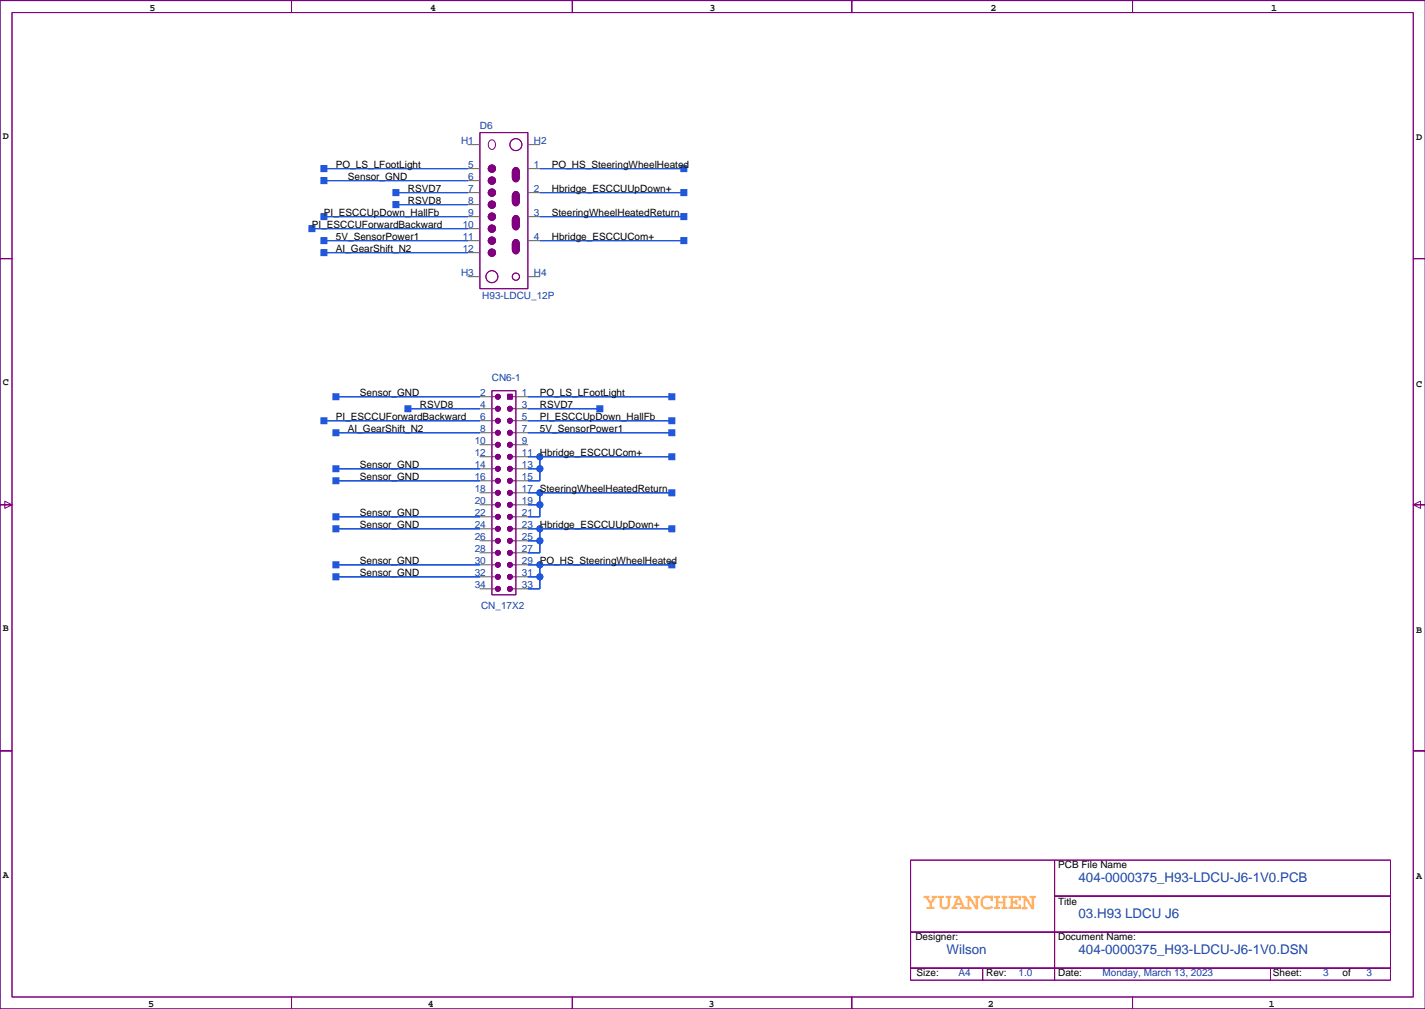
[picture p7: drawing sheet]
<svg xmlns="http://www.w3.org/2000/svg" width="302mm" height="213mm" viewBox="0 0 302 213" stroke-linecap="round" stroke-linejoin="round" font-family="sans-serif">
<path d="M301.7 .1h-301.7v213.3h301.7" fill="none" stroke="#000080" stroke-width=".21"/>
<g fill="none" stroke="#800080" stroke-width=".21">
<path d="M2.5 2.7h296.6v208.2h-296.6zM301.7 .1h-62v2.6v-2.6h-59.4v2.6v-2.6h-59.2v2.6v-2.6h-59.4v2.6v-2.6h-61.7v54.6h2.5h-2.5v52.1h2.5l-1.5 .7v-1.5l1.5 .8h-2.5v52h2.5h-2.5v54.6h61.7v-2.5v2.5h59.4v-2.5v2.5h59.2v-2.5v2.5h59.4v-2.5v2.5h62M101.6 28.1h10.1v33h-10.1zM103.6 29.8a.8 .8 0 0 1 1 0 .8 .8 0 0 1 .3 1 .78 .78 0 0 1-.9 .8 .78 .78 0 0 1-.6-1zM108.7 36.7a.8 .8 0 0 1 1 0 .8 .8 0 0 1 .2 .9 .78 .78 0 0 1-.8 .9 .78 .78 0 0 1-.7-1.1zM108.7 35.7a.8 .8 0 0 1 1-.1 .8 .8 0 0 1 .2 1 .78 .78 0 0 1-.8 .8 .78 .78 0 0 1-.7-1zM108.7 36.2a.8 .8 0 0 1 1-.1 .8 .8 0 0 1 .2 1 .78 .78 0 0 1-.8 .9 .78 .78 0 0 1-.7-1.1zM108.7 41.2a.8 .8 0 0 1 1 0 .8 .8 0 0 1 .2 1 .78 .78 0 0 1-.8 .8 .78 .78 0 0 1-.7-1zM108.7 51.9a.8 .8 0 0 1 1 0 .8 .8 0 0 1 .2 1 .78 .78 0 0 1-.8 .8 .78 .78 0 0 1-.7-1zM108.7 40.7a.8 .8 0 0 1 1 0 .8 .8 0 0 1 .2 1 .78 .78 0 0 1-.8 .8 .78 .78 0 0 1-.7-1zM108.7 50.9a.8 .8 0 0 1 1 0 .8 .8 0 0 1 .2 .9 .78 .78 0 0 1-.8 .9 .78 .78 0 0 1-.7-1zM108.7 45.8a.8 .8 0 0 1 1 0 .8 .8 0 0 1 .2 1 .78 .78 0 0 1-.8 .8 .78 .78 0 0 1-.7-1z"/>
<path d="M108.7 46.3a.8 .8 0 0 1 1 0 .8 .8 0 0 1 .2 1 .78 .78 0 0 1-.8 .8 .78 .78 0 0 1-.7-1zM108.7 46.8a.8 .8 0 0 1 1 0 .8 .8 0 0 1 .2 1 .78 .78 0 0 1-.8 .8 .78 .78 0 0 1-.7-1zM108.7 41.7a.8 .8 0 0 1 1 0 .8 .8 0 0 1 .2 1 .78 .78 0 0 1-.8 .8 .78 .78 0 0 1-.7-1zM108.7 51.4a.8 .8 0 0 1 1 0 .8 .8 0 0 1 .2 1 .78 .78 0 0 1-.8 .8 .78 .78 0 0 1-.7-1zM301.7 54.7h-2.6h2.6M104.1 82.7h5.1v43.1h-5.1zM104.1 83.9h.8M104.1 86.5h.8M104.1 89h.8M104.1 91.5h.8M104.1 94.1h.8M104.1 96.6h.8"/>
<path d="M104.1 99.2h.8M107.4 83.4h1v1h-1zM108.4 83.9h.8M108.4 86.5h.8M108.4 89h.8M108.4 91.5h.8M108.4 94.1h.8M108.4 96.6h.8M108.4 99.2h.8M104.1 119.5h.8M104.1 116.9h.8M104.1 114.4h.8"/>
<path d="M104.1 111.9h.8M104.1 109.3h.8M104.1 101.7h.8M104.1 104.2h.8M104.1 106.8h.8M108.4 119.5h.8M108.4 116.9h.8M108.4 114.4h.8M108.4 111.9h.8M108.4 109.3h.8M108.4 101.7h.8M108.4 104.2h.8"/>
<path d="M108.4 106.8h.8M299.1 106.8l1.6-.8v1.5l-1.6-.7h2.6zM104.1 124.6h.8M104.1 122h.8M108.4 124.6h.8M108.4 122h.8M301.7 158.8h-2.6h2.6M192.7 181.9h30.5v15.3h-30.5zM192.7 197.2h30.5v7.6h-30.5zM223.2 189.6h71.1v7.6h-71.1zM223.2 197.2h71.1v7.6h-71.1zM223.2 181.9h71.1v7.7h-71.1z"/>
<path d="M192.7 204.8h15.3v2.5h-15.3zM208 204.8h15.2v2.5h-15.2zM223.2 204.8h45.7v2.5h-45.7zM268.9 204.8h25.4v2.5h-25.4z"/>
<circle cx="104.1" cy="35.7" r=".76"/>
<circle cx="104.1" cy="38.2" r=".76"/>
<circle cx="109.2" cy="30.6" r="1.27"/>
<circle cx="104.1" cy="40.7" r=".76"/>
<circle cx="104.1" cy="43.3" r=".76"/>
<circle cx="104.1" cy="50.9" r=".76"/>
<circle cx="104.1" cy="48.4" r=".76"/>
<circle cx="104.1" cy="45.8" r=".76"/>
<circle cx="104.1" cy="53.4" r=".76"/>
<circle cx="104.1" cy="58.5" r="1.27"/>
<circle cx="109.2" cy="58.5" r=".76"/>
<circle cx="105.4" cy="86.5" r=".51"/>
<circle cx="105.4" cy="94.1" r=".51"/>
<circle cx="105.4" cy="83.9" r=".51"/>
<circle cx="105.4" cy="89" r=".51"/>
<circle cx="105.4" cy="96.6" r=".51"/>
<circle cx="105.4" cy="99.2" r=".51"/>
<circle cx="105.4" cy="91.5" r=".51"/>
<circle cx="107.9" cy="86.5" r=".51"/>
<circle cx="107.9" cy="94.1" r=".51"/>
<circle cx="107.9" cy="96.6" r=".51"/>
<circle cx="107.9" cy="99.2" r=".51"/>
<circle cx="107.9" cy="89" r=".51"/>
<circle cx="107.9" cy="91.5" r=".51"/>
<circle cx="105.4" cy="106.8" r=".51"/>
<circle cx="105.4" cy="114.4" r=".51"/>
<circle cx="105.4" cy="101.7" r=".51"/>
<circle cx="105.4" cy="104.2" r=".51"/>
<circle cx="105.4" cy="109.3" r=".51"/>
<circle cx="105.4" cy="116.9" r=".51"/>
<circle cx="105.4" cy="111.9" r=".51"/>
<circle cx="105.4" cy="119.5" r=".51"/>
<circle cx="107.9" cy="114.4" r=".51"/>
<circle cx="107.9" cy="101.7" r=".51"/>
<circle cx="107.9" cy="106.8" r=".51"/>
<circle cx="107.9" cy="104.2" r=".51"/>
<circle cx="107.9" cy="109.3" r=".51"/>
<circle cx="107.9" cy="116.9" r=".51"/>
<circle cx="107.9" cy="111.9" r=".51"/>
<circle cx="107.9" cy="119.5" r=".51"/>
<circle cx="105.4" cy="122" r=".51"/>
<circle cx="105.4" cy="124.6" r=".51"/>
<circle cx="107.9" cy="122" r=".51"/>
<circle cx="107.9" cy="124.6" r=".51"/>
</g>
<g fill="#800080" stroke="#800080" stroke-width=".21">
<path d="M107.4 83.4h1v1h-1z" fill-rule="evenodd"/>
<path d="M108.7 36.7a.8 .8 0 0 1 1 0 .8 .8 0 0 1 .2 .9 .78 .78 0 0 1-.8 .9 .78 .78 0 0 1-.7-1.1z" fill-rule="evenodd"/>
<path d="M108.7 41.2a.8 .8 0 0 1 1 0 .8 .8 0 0 1 .2 1 .78 .78 0 0 1-.8 .8 .78 .78 0 0 1-.7-1z" fill-rule="evenodd"/>
<path d="M108.7 51.9a.8 .8 0 0 1 1 0 .8 .8 0 0 1 .2 1 .78 .78 0 0 1-.8 .8 .78 .78 0 0 1-.7-1z" fill-rule="evenodd"/>
<path d="M108.7 40.7a.8 .8 0 0 1 1 0 .8 .8 0 0 1 .2 1 .78 .78 0 0 1-.8 .8 .78 .78 0 0 1-.7-1z" fill-rule="evenodd"/>
<path d="M108.7 35.7a.8 .8 0 0 1 1-.1 .8 .8 0 0 1 .2 1 .78 .78 0 0 1-.8 .8 .78 .78 0 0 1-.7-1z" fill-rule="evenodd"/>
<path d="M108.7 50.9a.8 .8 0 0 1 1 0 .8 .8 0 0 1 .2 .9 .78 .78 0 0 1-.8 .9 .78 .78 0 0 1-.7-1z" fill-rule="evenodd"/>
<path d="M108.7 36.2a.8 .8 0 0 1 1-.1 .8 .8 0 0 1 .2 1 .78 .78 0 0 1-.8 .9 .78 .78 0 0 1-.7-1.1z" fill-rule="evenodd"/>
<path d="M108.7 45.8a.8 .8 0 0 1 1 0 .8 .8 0 0 1 .2 1 .78 .78 0 0 1-.8 .8 .78 .78 0 0 1-.7-1z" fill-rule="evenodd"/>
<path d="M108.7 46.3a.8 .8 0 0 1 1 0 .8 .8 0 0 1 .2 1 .78 .78 0 0 1-.8 .8 .78 .78 0 0 1-.7-1z" fill-rule="evenodd"/>
<path d="M108.7 46.8a.8 .8 0 0 1 1 0 .8 .8 0 0 1 .2 1 .78 .78 0 0 1-.8 .8 .78 .78 0 0 1-.7-1z" fill-rule="evenodd"/>
<path d="M108.7 41.7a.8 .8 0 0 1 1 0 .8 .8 0 0 1 .2 1 .78 .78 0 0 1-.8 .8 .78 .78 0 0 1-.7-1z" fill-rule="evenodd"/>
<path d="M108.7 51.4a.8 .8 0 0 1 1 0 .8 .8 0 0 1 .2 1 .78 .78 0 0 1-.8 .8 .78 .78 0 0 1-.7-1z" fill-rule="evenodd"/>
<circle cx="105.4" cy="111.9" r=".51"/>
<circle cx="105.4" cy="119.5" r=".51"/>
<circle cx="105.4" cy="124.6" r=".51"/>
<circle cx="105.4" cy="114.4" r=".51"/>
<circle cx="105.4" cy="109.3" r=".51"/>
<circle cx="105.4" cy="116.9" r=".51"/>
<circle cx="105.4" cy="122" r=".51"/>
<circle cx="107.9" cy="111.9" r=".51"/>
<circle cx="107.9" cy="119.5" r=".51"/>
<circle cx="107.9" cy="124.6" r=".51"/>
<circle cx="107.9" cy="114.4" r=".51"/>
<circle cx="107.9" cy="109.3" r=".51"/>
<circle cx="107.9" cy="116.9" r=".51"/>
<circle cx="107.9" cy="122" r=".51"/>
<circle cx="105.4" cy="83.9" r=".51"/>
<circle cx="105.4" cy="99.2" r=".51"/>
<circle cx="105.4" cy="91.5" r=".51"/>
<circle cx="105.4" cy="101.7" r=".51"/>
<circle cx="105.4" cy="89" r=".51"/>
<circle cx="105.4" cy="94.1" r=".51"/>
<circle cx="105.4" cy="96.6" r=".51"/>
<circle cx="105.4" cy="106.8" r=".51"/>
<circle cx="105.4" cy="86.5" r=".51"/>
<circle cx="105.4" cy="104.2" r=".51"/>
<circle cx="107.9" cy="99.2" r=".51"/>
<circle cx="107.9" cy="91.5" r=".51"/>
<circle cx="107.9" cy="101.7" r=".51"/>
<circle cx="107.9" cy="89" r=".51"/>
<circle cx="107.9" cy="94.1" r=".51"/>
<circle cx="107.9" cy="96.6" r=".51"/>
<circle cx="107.9" cy="106.8" r=".51"/>
<circle cx="107.9" cy="86.5" r=".51"/>
<circle cx="107.9" cy="104.2" r=".51"/>
<circle cx="104.1" cy="40.7" r=".76"/>
<circle cx="104.1" cy="48.4" r=".76"/>
<circle cx="104.1" cy="43.3" r=".76"/>
<circle cx="104.1" cy="50.9" r=".76"/>
<circle cx="104.1" cy="38.2" r=".76"/>
<circle cx="104.1" cy="35.7" r=".76"/>
<circle cx="104.1" cy="45.8" r=".76"/>
<circle cx="104.1" cy="53.4" r=".76"/>
</g>
<g fill="none" stroke="#606060" stroke-width=".21">
<path d="M99 35.7h2.6M99 30.6h2.6M99 38.2h2.6M111.7 35.7h2.6M111.7 30.6h2.6M99 40.8h2.6M99 45.8h2.6M99 50.9h2.6M99 58.5h2.6M99 43.3h2.6M99 48.4h2.6M99 53.4h2.6"/>
<path d="M111.7 40.8h2.6M111.7 45.8h2.6M111.7 50.9h2.6M111.7 58.5h2.6M101.6 83.9h2.5M101.6 86.5h2.5M101.6 89h2.5M101.6 91.5h2.5M101.6 94.1h2.5M101.6 96.6h2.5M101.6 99.2h2.5M109.2 83.9h2.5"/>
<path d="M109.2 86.5h2.5M109.2 89h2.5M109.2 91.5h2.5M109.2 94.1h2.5M109.2 96.6h2.5M109.2 99.2h2.5M101.6 101.7h2.5M101.6 104.2h2.5M101.6 106.8h2.5M101.6 109.3h2.5M101.6 111.9h2.5M101.6 114.4h2.5"/>
<path d="M101.6 116.9h2.5M101.6 119.5h2.5M109.2 101.7h2.5M109.2 104.2h2.5M109.2 106.8h2.5M109.2 109.3h2.5M109.2 111.9h2.5M109.2 114.4h2.5M109.2 116.9h2.5M109.2 119.5h2.5M101.6 122h2.5M101.6 124.6h2.5"/>
<path d="M109.2 122h2.5M109.2 124.6h2.5"/>
</g>
<g fill="#2058dd" stroke="#2058dd" stroke-width=".21">
<path d="M114.3 119.5h27.9z" fill-rule="evenodd"/>
<path d="M111.7 124.6h2.6z" fill-rule="evenodd"/>
<path d="M114.3 122v2.6z" fill-rule="evenodd"/>
<path d="M111.7 122h2.6z" fill-rule="evenodd"/>
<path d="M114.3 119.5v2.5z" fill-rule="evenodd"/>
<path d="M111.7 119.5h2.6z" fill-rule="evenodd"/>
<path d="M141.6 118.8h1.2v1.3h-1.2z" fill-rule="evenodd"/>
<path d="M114.3 35.7h30.4z" fill-rule="evenodd"/>
<path d="M144.1 35h1.3v1.3h-1.3z" fill-rule="evenodd"/>
<path d="M66 48.4h33z" fill-rule="evenodd"/>
<path d="M65.4 47.7h1.3v1.3h-1.3z" fill-rule="evenodd"/>
<path d="M68.6 89h33z" fill-rule="evenodd"/>
<path d="M67.9 88.4h1.3v1.2h-1.3z" fill-rule="evenodd"/>
<path d="M68.6 35.7h30.4z" fill-rule="evenodd"/>
<path d="M67.9 35h1.3v1.3h-1.3z" fill-rule="evenodd"/>
<path d="M111.7 83.9h30.5z" fill-rule="evenodd"/>
<path d="M141.6 83.3h1.2v1.3h-1.2z" fill-rule="evenodd"/>
<path d="M68.6 50.9h30.4z" fill-rule="evenodd"/>
<path d="M67.9 50.3h1.3v1.2h-1.3z" fill-rule="evenodd"/>
<path d="M111.7 91.5h30.5z" fill-rule="evenodd"/>
<path d="M141.6 90.9h1.2v1.3h-1.2z" fill-rule="evenodd"/>
<path d="M114.3 96.6h27.9z" fill-rule="evenodd"/>
<path d="M111.7 101.7h2.6z" fill-rule="evenodd"/>
<path d="M114.3 99.2v2.5z" fill-rule="evenodd"/>
<path d="M111.7 99.2h2.6z" fill-rule="evenodd"/>
<path d="M114.3 96.6v2.6z" fill-rule="evenodd"/>
<path d="M111.7 96.6h2.6z" fill-rule="evenodd"/>
<path d="M141.6 96h1.2v1.3h-1.2z" fill-rule="evenodd"/>
<path d="M114.3 50.9h30.4z" fill-rule="evenodd"/>
<path d="M144.1 50.3h1.3v1.2h-1.3z" fill-rule="evenodd"/>
<path d="M68.6 45.8h30.4z" fill-rule="evenodd"/>
<path d="M67.9 45.2h1.3v1.3h-1.3z" fill-rule="evenodd"/>
<path d="M111.7 89h30.5z" fill-rule="evenodd"/>
<path d="M141.6 88.4h1.2v1.2h-1.2z" fill-rule="evenodd"/>
<path d="M68.6 38.2h30.4z" fill-rule="evenodd"/>
<path d="M67.9 37.6h1.3v1.2h-1.3z" fill-rule="evenodd"/>
<path d="M71.1 99.2h30.5z" fill-rule="evenodd"/>
<path d="M70.5 98.5h1.2v1.3h-1.2z" fill-rule="evenodd"/>
<path d="M71.1 101.7h30.5z" fill-rule="evenodd"/>
<path d="M70.5 101.1h1.2v1.2h-1.2z" fill-rule="evenodd"/>
<path d="M71.1 109.3h30.5z" fill-rule="evenodd"/>
<path d="M70.5 108.7h1.2v1.2h-1.2z" fill-rule="evenodd"/>
<path d="M71.1 111.9h30.5z" fill-rule="evenodd"/>
<path d="M70.5 111.2h1.2v1.3h-1.2z" fill-rule="evenodd"/>
<path d="M71.1 83.9h30.5z" fill-rule="evenodd"/>
<path d="M70.5 83.3h1.2v1.3h-1.2z" fill-rule="evenodd"/>
<path d="M71.1 119.5h30.5z" fill-rule="evenodd"/>
<path d="M70.5 118.8h1.2v1.3h-1.2z" fill-rule="evenodd"/>
<path d="M71.1 122h30.5z" fill-rule="evenodd"/>
<path d="M70.5 121.4h1.2v1.2h-1.2z" fill-rule="evenodd"/>
<path d="M114.3 111.9h27.9z" fill-rule="evenodd"/>
<path d="M111.7 116.9h2.6z" fill-rule="evenodd"/>
<path d="M114.3 114.4v2.5z" fill-rule="evenodd"/>
<path d="M111.7 114.4h2.6z" fill-rule="evenodd"/>
<path d="M114.3 111.9v2.5z" fill-rule="evenodd"/>
<path d="M111.7 111.9h2.6z" fill-rule="evenodd"/>
<path d="M141.6 111.2h1.2v1.3h-1.2z" fill-rule="evenodd"/>
<path d="M114.3 40.8h30.4z" fill-rule="evenodd"/>
<path d="M144.1 40.1h1.3v1.3h-1.3z" fill-rule="evenodd"/>
<path d="M68.6 53.4h30.4z" fill-rule="evenodd"/>
<path d="M67.9 52.8h1.3v1.3h-1.3z" fill-rule="evenodd"/>
<path d="M71.1 91.5h30.5z" fill-rule="evenodd"/>
<path d="M70.5 90.9h1.2v1.3h-1.2z" fill-rule="evenodd"/>
<path d="M114.3 104.2h27.9z" fill-rule="evenodd"/>
<path d="M111.7 109.3h2.6z" fill-rule="evenodd"/>
<path d="M114.3 106.8v2.5z" fill-rule="evenodd"/>
<path d="M111.7 106.8h2.6z" fill-rule="evenodd"/>
<path d="M114.3 104.2v2.6z" fill-rule="evenodd"/>
<path d="M111.7 104.2h2.6z" fill-rule="evenodd"/>
<path d="M141.6 103.6h1.2v1.3h-1.2z" fill-rule="evenodd"/>
<path d="M114.3 45.8h30.4z" fill-rule="evenodd"/>
<path d="M144.1 45.2h1.3v1.3h-1.3z" fill-rule="evenodd"/>
<path d="M83.8 40.8h15.2z" fill-rule="evenodd"/>
<path d="M83.2 40.1h1.2v1.3h-1.2z" fill-rule="evenodd"/>
<path d="M111.7 86.5h15.3z" fill-rule="evenodd"/>
<path d="M126.3 85.8h1.3v1.3h-1.3z" fill-rule="evenodd"/>
<path d="M83.8 43.3h15.2z" fill-rule="evenodd"/>
<path d="M83.2 42.7h1.2v1.2h-1.2z" fill-rule="evenodd"/>
<path d="M86.3 86.5h15.3z" fill-rule="evenodd"/>
<path d="M85.7 85.8h1.3v1.3h-1.3z" fill-rule="evenodd"/>
<circle cx="114.3" cy="122" r=".63"/>
<circle cx="114.3" cy="119.5" r=".63"/>
<circle cx="114.3" cy="99.2" r=".63"/>
<circle cx="114.3" cy="96.6" r=".63"/>
<circle cx="114.3" cy="114.4" r=".63"/>
<circle cx="114.3" cy="111.9" r=".63"/>
<circle cx="114.3" cy="106.8" r=".63"/>
<circle cx="114.3" cy="104.2" r=".63"/>
</g>
<g fill="none" stroke="#2058dd" stroke-width=".21">
<path d="M68.6 35.7h30.4M68.6 38.2h30.4M114.3 35.7h30.4M66 48.4h33M68.6 50.9h30.4M68.6 45.8h30.4M68.6 53.4h30.4M83.8 40.8h15.2M83.8 43.3h15.2M114.3 50.9h30.4M114.3 45.8h30.4M114.3 40.8h30.4"/>
<path d="M68.6 89h33M71.1 83.9h30.5M71.1 91.5h30.5M71.1 99.2h30.5M86.3 86.5h15.3M111.7 89h30.5M111.7 83.9h30.5M111.7 91.5h30.5M111.7 96.6h30.5M111.7 99.2h2.6M111.7 86.5h15.3M114.3 96.6v5.1h-2.6"/>
<path d="M71.1 119.5h30.5M71.1 101.7h30.5M71.1 109.3h30.5M71.1 111.9h30.5M111.7 119.5h30.5M111.7 111.9h30.5M111.7 114.4h2.6M111.7 104.2h30.5M111.7 106.8h2.6M114.3 119.5v5.1h-2.6M114.3 104.2v5.1h-2.6M114.3 111.9v5h-2.6"/>
<path d="M71.1 122h30.5M111.7 122h2.6"/>
<circle cx="114.3" cy="99.2" r=".63"/>
<circle cx="114.3" cy="96.6" r=".63"/>
<circle cx="114.3" cy="114.4" r=".63"/>
<circle cx="114.3" cy="104.2" r=".63"/>
<circle cx="114.3" cy="111.9" r=".63"/>
<circle cx="114.3" cy="119.5" r=".63"/>
<circle cx="114.3" cy="106.8" r=".63"/>
<circle cx="114.3" cy="122" r=".63"/>
</g>
<text font-size="4.9" fill="#ffad5b" x="195.5" y="192.2">YUANCHEN</text>
<g font-size="2.8" fill="#1741a1">
<text x="228.3" y="186.6">404-0000375_H93-LDCU-J6-1V0.PCB</text>
<text x="228.3" y="194.3">03.H93 LDCU J6</text>
<text x="200.4" y="201.9">Wilson</text>
<text x="228.3" y="201.9">404-0000375_H93-LDCU-J6-1V0.DSN</text>
</g>
<g font-size="2.1">
<text x="31.6" y="2.3">5</text>
<text x="91" y="2.3">4</text>
<text x="150.2" y="2.3">3</text>
<text x="209.6" y="2.3">2</text>
<text x="269.1" y="2.3">1</text>
<text x=".6" y="29.5">D</text>
<text x="299.8" y="29.7">D</text>
<text x="71.1" y="35.6">PO_LS_LFootLight</text>
<text x="116.8" y="35.6">PO_HS_SteeringWheelHeated</text>
<text x="73.6" y="38.1">Sensor_GND</text>
<text x="86.3" y="40.7">RSVD7</text>
<text x="116.8" y="40.7">Hbridge_ESCCUUpDown+</text>
<text x="68.6" y="45.7">PI_ESCCUpDown_HallFb</text>
<text x="86.3" y="43.2">RSVD8</text>
<text x="116.8" y="45.7">SteeringWheelHeatedReturn</text>
<text x="66" y="48.3">PI_ESCCUForwardBackward</text>
<text x="71.1" y="50.8">5V_SensorPower1</text>
<text x="71.1" y="53.4">AI_GearShift_N2</text>
<text x="116.8" y="50.8">Hbridge_ESCCUCom+</text>
<text x=".6" y="81.5">C</text>
<text x="76.2" y="83.8">Sensor_GND</text>
<text x="114.3" y="83.8">PO_LS_LFootLight</text>
<text x="299.8" y="81.8">C</text>
<text x="71.1" y="88.9">PI_ESCCUForwardBackward</text>
<text x="88.9" y="86.4">RSVD8</text>
<text x="114.3" y="88.9">PI_ESCCUpDown_HallFb</text>
<text x="114.3" y="86.4">RSVD7</text>
<text x="73.6" y="91.5">AI_GearShift_N2</text>
<text x="114.3" y="91.5">5V_SensorPower1</text>
<text x="76.2" y="99.1">Sensor_GND</text>
<text x="76.2" y="101.6">Sensor_GND</text>
<text x="76.2" y="109.2">Sensor_GND</text>
<text x="76.2" y="111.8">Sensor_GND</text>
<text x="76.2" y="119.4">Sensor_GND</text>
<text x="76.2" y="121.9">Sensor_GND</text>
<text x=".6" y="133.6">B</text>
<text x="299.8" y="133.8">B</text>
<text x=".6" y="185.6">A</text>
<text x="224" y="183.6">PCB File Name</text>
<text x="299.8" y="185.9">A</text>
<text x="224" y="191.5">Title</text>
<text x="193.8" y="198.9">Designer:</text>
<text x="224" y="198.9">Document Name:</text>
<text x="194" y="206.5">Size:</text>
<text x="208.7" y="206.5">Rev:</text>
<text x="224" y="206.5">Date:</text>
<text x="269.4" y="206.5">Sheet:</text>
<text x="284.2" y="206.5">of</text>
<text x="31.4" y="213.1">5</text>
<text x="90.5" y="213.1">4</text>
<text x="150" y="213.1">3</text>
<text x="209.1" y="213.1">2</text>
<text x="268.5" y="213.1">1</text>
</g>
<g font-size="2.1" fill="#1741a1">
<text x="101.6" y="27.2">D6</text>
<text x="97.6" y="30.5">H1</text>
<text x="99.1" y="35.6">5</text>
<text x="113" y="30.5">H2</text>
<text x="113" y="35.6">1</text>
<text x="99.1" y="40.7">7</text>
<text x="99.1" y="38.1">6</text>
<text x="113" y="40.7">2</text>
<text x="99.1" y="45.7">9</text>
<text x="99.1" y="43.2">8</text>
<text x="113" y="45.7">3</text>
<text x="98" y="53.4">12</text>
<text x="98" y="50.8">11</text>
<text x="98" y="48.3">10</text>
<text x="113" y="50.8">4</text>
<text x="97.6" y="58.4">H3</text>
<text x="113" y="58.4">H4</text>
<text x="102.1" y="63.3">H93-LDCU_12P</text>
<text x="101.7" y="83.8">2</text>
<text x="104.1" y="80.5">CN6-1</text>
<text x="110.5" y="83.8">1</text>
<text x="101.7" y="88.9">6</text>
<text x="101.7" y="86.4">4</text>
<text x="110.5" y="88.9">5</text>
<text x="110.5" y="86.4">3</text>
<text x="100.5" y="94">10</text>
<text x="101.7" y="91.5">8</text>
<text x="110.5" y="94">9</text>
<text x="110.5" y="91.5">7</text>
<text x="100.5" y="101.6">16</text>
<text x="100.5" y="99.1">14</text>
<text x="100.5" y="96.5">12</text>
<text x="110.5" y="101.6">15</text>
<text x="110.5" y="99.1">13</text>
<text x="110.5" y="96.5">11 Hbridge_ESCCUCom+</text>
<text x="100.5" y="106.7">20</text>
<text x="100.5" y="104.2">18</text>
<text x="110.5" y="106.7">19</text>
<text x="110.5" y="104.2">17 SteeringWheelHeatedReturn</text>
<text x="100.5" y="111.8">24</text>
<text x="100.5" y="109.2">22</text>
<text x="110.5" y="111.8">23 Hbridge_ESCCUUpDown+</text>
<text x="110.5" y="109.2">21</text>
<text x="100.5" y="119.4">30</text>
<text x="100.5" y="116.9">28</text>
<text x="100.5" y="114.3">26</text>
<text x="110.5" y="119.4">29 PO_HS_SteeringWheelHeated</text>
<text x="110.5" y="116.9">27</text>
<text x="110.5" y="114.3">25</text>
<text x="100.5" y="124.5">34</text>
<text x="100.5" y="121.9">32</text>
<text x="110.5" y="124.5">33</text>
<text x="110.5" y="121.9">31</text>
<text x="101.8" y="128.8">CN_17X2</text>
<text x="202.9" y="206.5">A4</text>
<text x="215.6" y="206.5">1.0</text>
<text x="233.4" y="206.5">Monday, March 13, 2023</text>
<text x="280.1" y="206.5">3</text>
<text x="289.2" y="206.5">3</text>
</g>
</svg>
